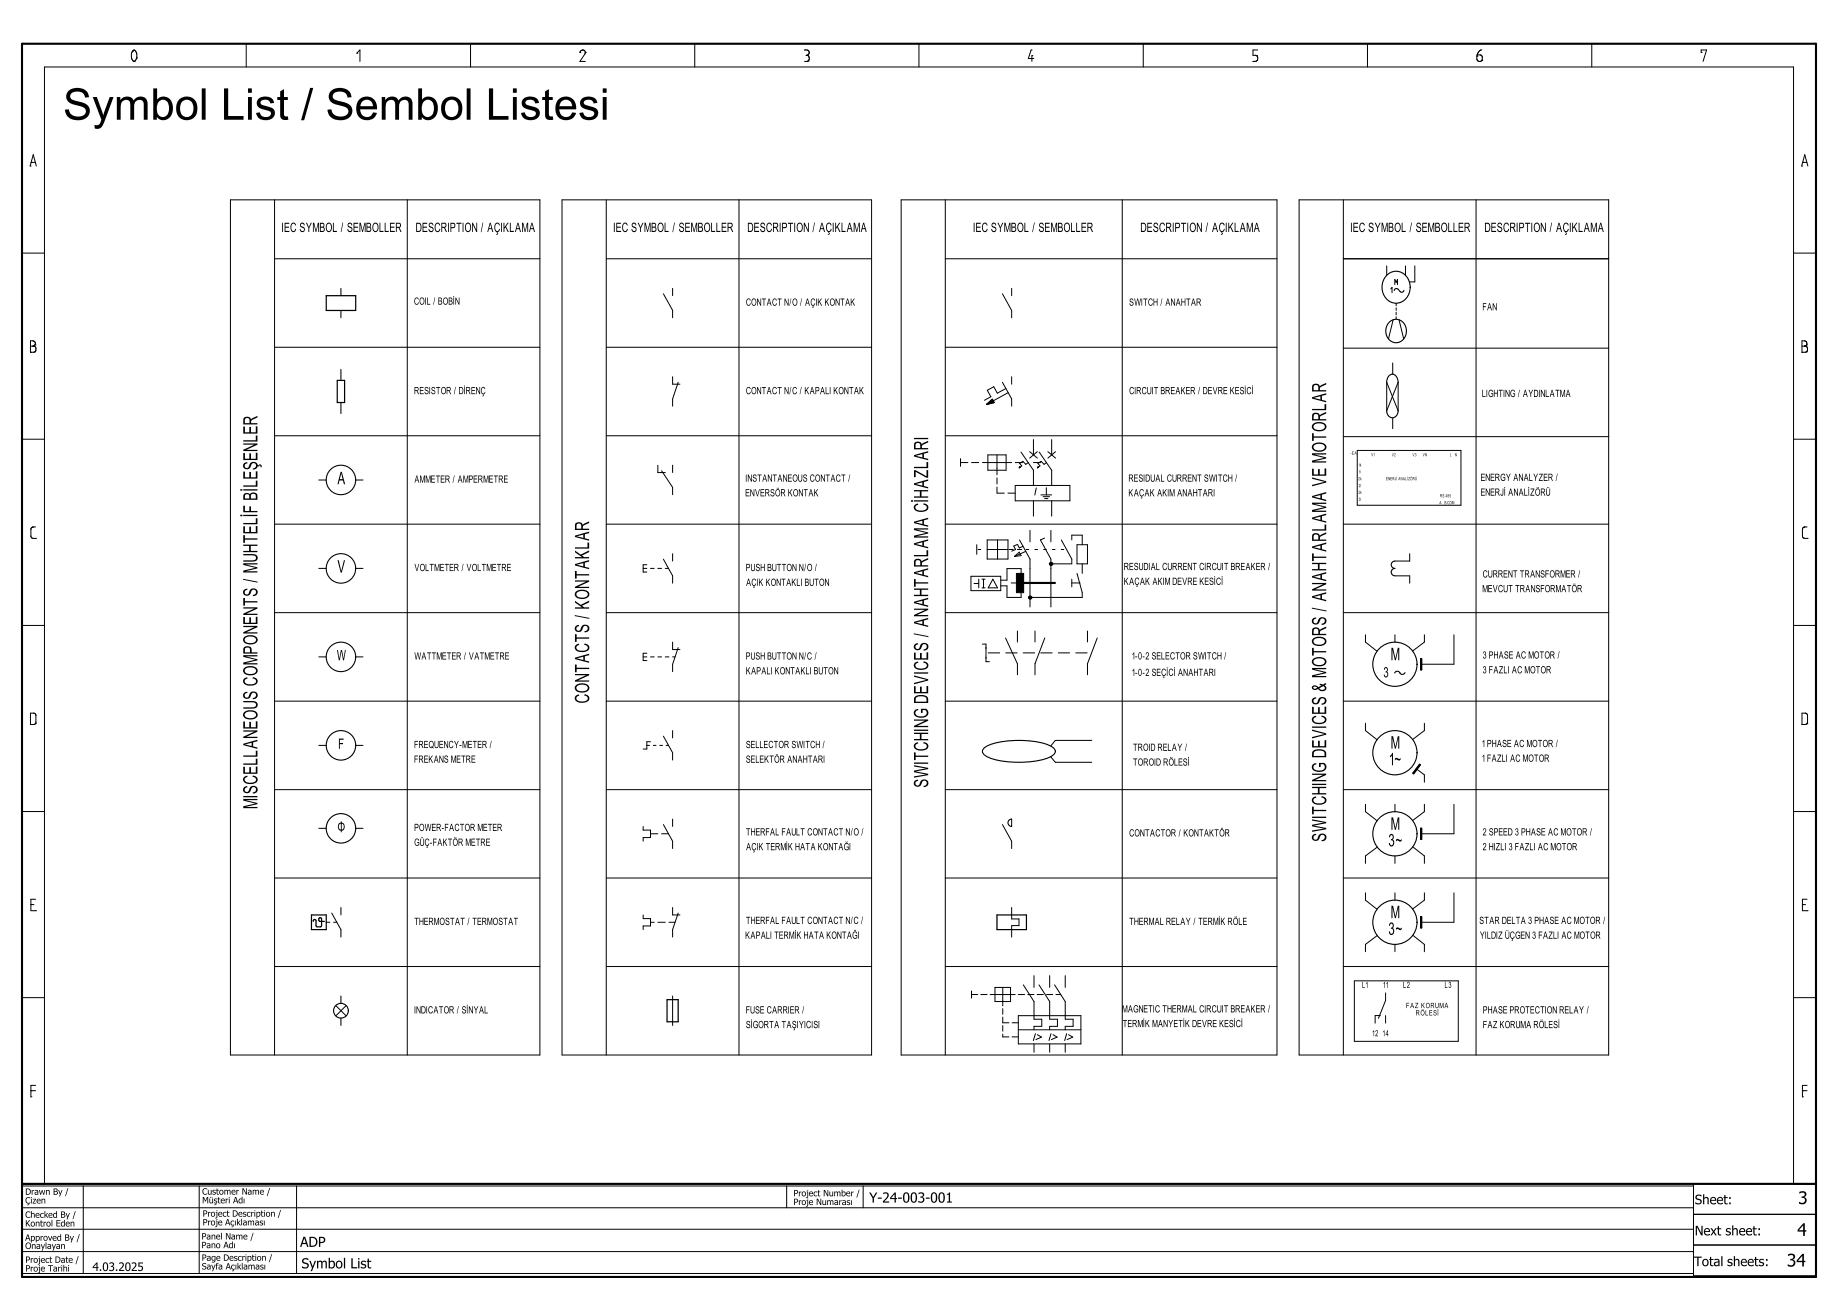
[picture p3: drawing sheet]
<svg xmlns="http://www.w3.org/2000/svg" width="420mm" height="297mm" viewBox="0 0 420 297" stroke-linecap="round" stroke-linejoin="round" font-family="sans-serif">
<g fill="none" stroke="#000" stroke-width=".23">
<path d="M30.3 11.7h.1M30.3 11.7l-.3 .7v.8l.3 .5 .4 .3M30.3 11.7a.49 .49 0 0 1 .6-.2 .49 .49 0 0 1 .3 .5v1.2M30.7 14h.1M31.2 13.2h.1M31.2 13.2l-.5 .8M56.3 10v5.3M81.5 12.2h.1M81.5 12.2l.7-.8v2.6M107.5 10v5.3M132.5 12h.1M132.5 12a.63 .63 0 0 1 .6-.6 .63 .63 0 0 1 .7 .6"/>
<path d="M133.8 12h.1M133.8 12l-1.3 2h1.3M158.7 10v5.3M183.8 11.4h.1M183.8 11.4h.6a.61 .61 0 0 1 .5 .6 .61 .61 0 0 1-.4 .6M184.2 12.6h.3M184.5 12.6h.1M184.5 12.6a.75 .75 0 0 1 .1 1.3M184.5 12.6h-.1M184.6 13.9h.1M184.6 13.9l-.8 .1M210 10v5.3"/>
<path d="M235.6 11.4h.1M235.6 11.4l-.6 2h1.2M235.8 12.7h.1M235.8 12.7v1.3M261.2 10v5.3M286.3 14h.1M287.1 12.7h.1M287.1 12.7a.74 .74 0 0 1 .3 .8 .74 .74 0 0 1-.6 .5h-.5M287.4 11.4h-1.1v1.2l.8 .1M312.5 10v5.3M337.5 12.8h.1M338.2 11.5h.1"/>
<path d="M338.4 11.4h.1M338.4 11.4l-.8 1-.1 1.1a.63 .63 0 0 0 .6 .5 .63 .63 0 0 0 .6-.4l-.2-.9-1-.2M338.6 13.8h.1M363.7 10v5.3M388.7 12h.1M388.7 12v-.6h1.3l-.8 2.6M6.9 37.9h.1M6.9 37.9l.7-2.6 .7 2.6M7.1 37.1h.1M7.1 37.1h1M411.7 37.9h.1M411.7 37.9l.7-2.6 .7 2.6"/>
<path d="M411.9 37.1h.1M411.9 37.1h1M5 57.8h5.2M52.7 45.7h70.7v195.3h-70.7zM62.7 45.7v195.3M62.7 59.1h60.7M93.1 45.7v195.3M128.4 45.7h70.8v195.3h-70.8zM138.5 59.1h60.7M138.5 45.7v195.3M168.9 45.7v195.3M205.9 45.7h85.9v195.3h-85.9z"/>
<path d="M216 59.1h75.8M216 45.7v195.3M256.4 45.7v195.3M296.8 45.7h70.8v195.3h-70.8zM307 59.1h60.6M307 45.7v195.3M337.3 45.7v195.3M409.8 57.8h5.2M7 79.1h.8l.3 .2 .1 .7-.2 .4M7.5 79.1h.1M7.5 79.1a.61 .61 0 0 0 .6-.6 .61 .61 0 0 0-.6-.6h-.5v2.6M8 78.8h.1"/>
<path d="M62.7 79.3h60.7M77.9 65.9v1.7M77.9 70.9v1.7M138.5 79.3h60.7M151.6 67.1l2.1 3.8v1.7M153.7 65.9v1.7M216 79.3h75.8M229.1 67.1l2.1 3.8v1.7M231.2 65.9v1.7M307 79.5h60.6M316.9 60.7v2.2M317.8 66l.3-.3v1.2"/>
<path d="M318.3 73.1l-1 4.3M318.7 65v-1.2l.3 .7 .3-.7v1.2M319 69.3v.6M319 70.3v.6M319 71.3v.6M319 72.4v.5M319.5 66.1l.4 .5M319.7 73.1l1.1 4.3M321.2 60.7v2.2M323.3 60.7v3.7h-1.3M411.8 79.1h.8a.75 .75 0 0 1 .2 1.3M412.3 79.1h.1"/>
<path d="M412.8 78.8h.1M412.8 78.8a.61 .61 0 0 0-.5-.9h-.5v2.6M412.8 78.8l-.5 .3M7 80.5h.1M8 80.4h.1M8 80.4l-1 .1M62.7 99.6h60.7M77.9 84.4v2.5M77.9 92v2.5M138.5 99.6h60.7M153.7 86.1v1.7h1.7M155 87.3l-1.3 3.8v1.7"/>
<path d="M216 99.6h75.8M229.1 87.3l2.1 3.8v1.7M229.8 88.8l-1.9 1-.8-1.4-1.5 .8 .8 1.4-1.5 .9M230.4 89.7l-3.5 1.9M231.2 86.1v1.7M307 99.8h60.6M316.9 87.3v6.6l2.6-6.6v6.6zM318.2 82.9v2.6M318.2 95.5v2.4M411.8 80.5h.1M412.8 80.4h.1M412.8 80.4l-1 .1"/>
<path d="M5 100.3h5.2M62.7 119.7h60.7M72.8 109.7h1.7M81.3 109.7h1.7M138.5 119.7h60.7M150.3 106.3v1.7h1.7M151.2 107.6l2.5 3.7v1.7M153.7 106.3v1.7M216 119.7h75.8M219.5 105.7h1.7M219.5 104.8v1.7M222 105.7h1.6"/>
<path d="M224.5 105.7h6.7M225.7 103.9h4.2v3.5h-4.2zM227.8 103.9v4.6M227.8 109.2v1.4M227.8 111.3v1.4h1.7M230.3 112.7h1.7M232 110.9h12.5v3.5h-12.5zM232 105.7h1.7M233.1 106.6l-.2 .3M233.1 106.8l-.2 .1M233.3 103.3l2.8 4.1v3.5M235 105.7l-.6 .4-.7-.7-.7 .5 .5 .5-.6 .5"/>
<path d="M235.3 103.2l1.7 1.5M236.1 100.4v3.5M236.1 114.4v3.5M236.1 105.7h1.7M237 103.2l-1.7 1.5M237.2 106.6l-.1 .3M237.3 106.8l-.2 .1M237.5 103.3l2.8 4.1v3.5M237.8 113.1h2.5M238.4 113.5h1.4M238.7 113.9h.7M239.1 111.4v1.7"/>
<path d="M239.1 105.7l-.5 .4-.7-.7-.7 .5 .4 .5-.5 .5M239.4 103.2l1.8 1.5M240.3 100.4v3.5M240.3 114.4v3.5M241.2 103.2l-1.8 1.5M307 119.7h60.6M310.1 102.9h23.7v12.5h-23.7zM409.8 100.3h5.2M7.4 120.4h.1M7.4 120.4l-.3 .5v1.7l.3 .4h.7M8.1 123h.1M8.1 120.4h-.7"/>
<path d="M62.7 140h60.7M72.8 129.9h1.7M81.3 129.9h1.7M138.5 140h60.7M147 129.9h.8M147.8 129h-.8v1.7h.8M148.6 129.9h.9M150.3 129.9h.9M151.6 127.8l2.1 3.8v1.6M152 129.9h.8M153.7 126.5v1.7M216 140h75.8"/>
<path d="M221.9 131.7h6.8v3.2h-6.8zM222.6 133.3h1M223.2 124.4v2.2M223.4 125.5h.8M223.6 132.3v2M224.4 134.3h.7M224.4 132.3h.7M224.7 132.3v2M225.6 123.4h4.7v4.3h-4.7zM225.6 125.5h4.7M226.9 132.3l1 2h-2.1zM227.9 123.4v4.3"/>
<path d="M228.7 133.8h1.4v2.7h3.2v-1.1M230.6 125.5h.9M231.1 133.2h1.2M231.8 127.1l1.1-.9 .4 .7zM232.3 131h1.6v4.4h-1.6zM232.5 125.5h1M233 123.4l2.4 4.3v11M233.3 131v-1.1h-3.2v2.7h-1.4M233.8 124.8l-.9 .4-.4-.8-.9 .4 .5 .7-.9 .4M234.4 126l-2.6 1.1M234.4 125.5h.8M235.4 121.2v2.6"/>
<path d="M236.4 125.5h.8M238.4 125.5h.8M238.7 122.9l-1 .5 2.4 4.3v11M240.1 121.2v2.6M240.4 125.5h.7M242.4 125.5h.8M242.5 123.4l2.4 4.3v1.1h-4.8M244.9 123.4v-1.1h2.4v2.1M244.9 132.3v1.8M244.9 133.2h1.9M246.1 124.4h2.4v4.4h-2.4zM246.1 131l1.2 4.4v1.1h-11.9"/>
<path d="M247.3 128.8v2.2M307 140h60.6M318.7 131.6h3.4v1.6M322.1 126.5v1.7h-3.4M412.2 120.4h.1M412.2 120.4l-.3 .4v1.6a.51 .51 0 0 0 .5 .6h.5M412.9 123h.1M412.9 120.4h-.7M5 142.9h5.2M72.8 150.1h1.7M81.3 150.1h1.7M147 150.1h.8"/>
<path d="M147.8 149.2h-.8v1.7h.8M148.6 150.1h.9M150.3 150.1h.9M152 150.1h.9M153.7 150.1h.6M153.7 146.7v1.7h1.7M155 148l-1.3 3.8v1.7M224.5 147.2h.8v4h.8M225.7 149.2h2.8M229.7 149.2h2.8M229.8 145.8l2.7 5.9v2.5M232.5 144.2v2.5"/>
<path d="M233.7 149.2h2.8M236.5 144.2v2.5M237.7 149.2h2.8M238.7 145.8l-2.2 5.9v2.5M241.7 149.2h2.8M245.7 149.2h2.8M248.5 144.2v2.5M250.7 145.8l-2.2 5.9v2.5M312 145v1.7l2.7 2.1M318.7 145v1.7M324.7 150.5v2.5M325.5 145v1.7l-2.7 2"/>
<path d="M332.2 145v6.8h-7.6M409.8 142.9h5.2M7 165.5h.1M8.1 165.3h.1M8.1 165.3l.1-.2-.1-1.9-.3-.3h-.8v2.6M8.1 165.3l-.3 .2h-.8M62.7 160.2h60.7M72.8 170.3h1.7M81.3 170.3h1.7M138.5 160.2h60.7M147.8 170.3h.6M148.6 169.5h-.8v1.6h-.8"/>
<path d="M149.3 170.3h.6M150.7 170.3h.7M151.6 168.2l2.1 3.8v1.6M152.2 170.3h.6M153.7 166.9v1.7M216 160.2h75.8M240.1 172.9l1 1.3h8.4M249.5 169.2h-8.4l-1 1.2M307 160.2h60.6M312 165.2v1.7l2.7 2.1M323.6 175.6l1.9 1.4v1.7M325.5 165.2v1.7l-2.7 2"/>
<path d="M411.8 165.5h.1M412.9 165.3h.1M412.9 165.3l.1-.3-.1-1.8-.3-.3h-.8v2.6M412.9 165.3l-.3 .2h-.8M5 185.4h5.2M62.7 180.4h60.7M72.8 189.2h1.7M81.3 189.2h1.7M138.5 180.4h60.7M147 188.8v.9h1.6v1.7h-1.6v.8M148.6 190.5h1.7M151.2 190.5h1.6"/>
<path d="M151.6 188.4l2.1 3.8v1.7M153.7 187.1v1.7M216 180.4h75.8M229.1 188.4l2.1 3.8v1.7M231.2 187.1v1.7M307 180.4h60.6M312 183.8v1.6l2.7 2.1M314.7 193.5l-2.7 2v1.7M318.7 183.8v1.6M318.7 195.5v1.7M322.8 193.5l2.7 2v1.7M324.7 189.2v2.6"/>
<path d="M325.5 183.8v1.6l-2.7 2.1M332.2 183.8v6.7h-7.6M409.8 185.4h5.2M7.1 206.7h.1M7.1 206.7h.7M8.1 208.1h.1M8.1 205.4h-1v2.7h1M62.7 200.6h60.7M74.5 210.7h.9M75.8 208.6l2.1 3.8v1.7M76.2 210.7h.8M77.9 207.3v1.7"/>
<path d="M138.5 200.6h60.7M147 209v.9h1.6v1.6h-1.6v.9M148.6 210.7h.9M150.3 210.7h1.7M152.9 210.7h1.4M153.7 207.3v1.7h1.7M155 208.6l-1.3 3.8v1.7M216 200.6h75.8M231.2 207.3v2.6h1.6v1.6h-1.6v2.6M307 200.6h60.6M312 204v1.7l2.7 2M314.7 213.7l-2.7 2.1v1.6"/>
<path d="M318.7 204v1.7M318.7 215.8v1.6M322.8 213.7l2.7 2.1v1.6M324.7 209.4v2.6M325.5 204v1.7l-2.7 2M332.2 204v6.7h-7.6M411.9 206.7h.1M411.9 206.7h.7M412.9 208.1h.1M412.9 205.4h-1v2.7h1M5 227.9h5.2M62.7 220.8h60.7"/>
<path d="M76.7 229.7l2.4 2.4M77.9 227.5v1.7M77.9 232.6v1.7M79.1 229.7l-2.4 2.4M138.5 220.8h60.7M153.7 227.5v6.8M216 220.8h75.8M222 227.2h1.4M222 226.4v1.6M224.1 227.2h1.5M226.3 227.2h5.7M227.4 225.6h3.5v3.2h-3.5z"/>
<path d="M229.1 225.6v4.2M229.1 230.4v1.3M229.1 232.4v1.3h1.5M229.1 234.3v1.3M229.1 236.3v.6h1.5M231.3 236.9h1.4M231.3 233.7h1.4M232.7 232h14.3v6.5h-14.3zM232.7 235.3h14.3M232.7 227.2h1.4M233.8 225l2.5 3.8v4.1h1.7v1.6h-1.7v.8M234.8 227.2h1.5"/>
<path d="M236.3 222.9v2.7M236.3 238.5v1.9M236.6 236.2l-.5 1.5M237 227.2h1.4M237 236.4l1 .5-1.3 .6M237.4 225l2.5 3.8v4.1h1.7v1.6h-1.7v.8M239.1 227.2h1.5M239.9 222.9v2.7M239.9 238.5v1.9M240.2 236.2l-.5 1.5M240.6 236.4l1 .5-1.3 .6M241 225l2.4 3.8v4.1h1.8v1.6h-1.8v.8"/>
<path d="M241.3 227.2h1.1M243.4 222.9v2.7M243.4 238.5v1.9M243.7 236.2l-.4 1.5M244.2 236.4l.9 .5-1.3 .6M307 220.8h60.6M309.5 224.1h23.7v13.8h-23.7zM315.4 232h-1.2v1.7M316.6 226.8v1.8l-1.6 4.1M316.6 232v1.7M409.8 227.9h5.2M7.1 250.6h.1"/>
<path d="M7.1 249.2h.1M7.1 249.2h1M8.1 248h-1v2.6M411.9 250.6h.1M411.9 249.2h.1M411.9 249.2h1M412.9 248h-1v2.6M5 270.5h5.2v-255.2h399.6v255.2h5.2M5 271h382M5 275.9h382M19 271v19.9M45.5 271v19.9"/>
<path d="M67.8 271v19.9M179.8 271v4.9M197.2 271v4.9M387 270.4v21.1h28M387 277.4h28M5 280.8h382M5 285.9h382M5 290.9h382M387 284.4h28"/>
</g>
<path d="M5 10h410v281.7h-410zM233.9 133.2h7.2M5 270.5h410" fill="none" stroke="#000" stroke-width=".48"/>
<path d="M74.5 67.6h6.8v3.3h-6.8zM77.1 86.9h1.6v5.1h-1.6zM225.5 92.4l1.2-1.2 .5 .8zM324.6 150.5h.2v2.5h-.2zM324.4 174.6l.1 .1-1.5 2.1-.1-.2zM324.6 189.2h.2v2.6h-.2zM71.2 209h3.3v3.4h-3.3zM71.6 210.5l.2-.4 .4 .2v1.2l.2 .2h.9l.2-.2v-1.6l-.4-.2-.3 .2v.4l.3 .2h1M227.8 209h6.7v3.4h-6.7zM324.6 209.4h.2v2.6h-.2zM152.4 228.4h2.6v5h-2.6z" fill="none" stroke="#000" stroke-width=".28"/>
<g fill="none" stroke="#000" stroke-width=".25">
<path d="M316.7 63a3.2 3.2 0 0 1 3.7-.7 3.2 3.2 0 0 1 1.8 3.3 3.2 3.2 0 0 1-2.1 3.4 3.2 3.2 0 0 1-3.8-1.3 4 4 0 0 1 .4-4.7zM317.5 73.5a2.41 2.41 0 0 1 3 0 2.41 2.41 0 0 1 .8 2.7 2.35 2.35 0 0 1-2.6 2.1 2.35 2.35 0 0 1-2-2.7 2.82 2.82 0 0 1 .8-2.1zM319.5 66.1a.51 .51 0 0 0-.6-.2 .51 .51 0 0 0-.3 .5M320.8 66.3a.52 .52 0 0 1-.4 .4 .52 .52 0 0 1-.5-.1M225.5 92.4l1.2-1.2 .4 .8zM316.9 87.3a1.46 1.46 0 0 1 1.7-1.7 1.94 1.94 0 0 1 .9 1.7M316.9 93.9a1.32 1.32 0 0 0 1.3 1.5 1.32 1.32 0 0 0 1.3-1.5M235.3 136.4h.2v.2h-.2zM235.3 136.5l.2 .1zM240.1 128.8l.1 .1zM318.7 128.2a.84 .84 0 0 0-.8 .8 .84 .84 0 0 0 .8 .9 .84 .84 0 0 0-.8 .8 .84 .84 0 0 0 .8 .8M318.7 153.8l.4-.4a.62 .62 0 0 1 .8 .4"/>
<path d="M319.9 153.7a.63 .63 0 0 0 .6 .4 .63 .63 0 0 0 .5-.4M324.6 150.5h.2v2.5h-.2zM224.9 170.9a14.1 14.1 0 0 1 7.9-1.7 14.1 14.1 0 0 1 7.9 1.7 .95 .95 0 0 1 0 1.5 14 14 0 0 1-7.9 1.8 14.1 14.1 0 0 1-7.9-1.8 .95 .95 0 0 1 0-1.5zM324.4 174.6l.1 .1-1.5 2.1-.1-.1zM231.2 187.1a.84 .84 0 0 0-.9 .9 .84 .84 0 0 0 .9 .8M324.6 189.2h.2v2.6h-.2zM324.6 209.4h.2v2.6h-.2z"/>
<circle cx="77.9" cy="109.7" r="3.4"/>
<circle cx="77.9" cy="129.9" r="3.4"/>
<circle cx="235.4" cy="136.5" r=".28"/>
<circle cx="235.4" cy="136.5" r=".37"/>
<circle cx="240.2" cy="128.8" r=".18"/>
<circle cx="240.2" cy="128.8" r=".28"/>
<circle cx="240.2" cy="128.8" r=".37"/>
<circle cx="77.9" cy="150.1" r="3.4"/>
<circle cx="318.7" cy="151.8" r="5.1"/>
<circle cx="77.9" cy="170.3" r="3.4"/>
<circle cx="318.7" cy="172" r="5.1"/>
<circle cx="77.9" cy="189.2" r="3.4"/>
<circle cx="318.7" cy="190.5" r="5.1"/>
<circle cx="318.7" cy="210.7" r="5.1"/>
<circle cx="77.9" cy="230.9" r="1.68"/>
</g>
<path d="M225.5 92.4h.1" fill="none" stroke="#000" stroke-width=".29"/>
<g fill="#000">
<path d="M225.5 92.4l1.2-1.2 .4 .8z"/>
<path d="M232.3 131h1.6v4.4h-1.6z" fill-rule="evenodd"/>
<path d="M324.4 174.6l.1 .1-1.5 2.1-.1-.1z" fill-rule="evenodd"/>
</g>
<text font-size="10" x="14.4" y="27.4">Symbol List / Sembol Listesi</text>
<g font-size="4.5">
<text x="134.6" y="160.7" transform="rotate(-90 134.6 160.7)">CONTACTS / KONTAKLAR</text>
<text x="212.1" y="180" transform="rotate(-90 212.1 180)">SWITCHING DEVICES / ANAHTARLAMA CİHAZLARI</text>
<text x="58.8" y="184.9" transform="rotate(-90 58.8 184.9)">MISCELLANEOUS COMPONENTS / MUHTELİF BİLEŞENLER</text>
<text x="303" y="192.3" transform="rotate(-90 303 192.3)">SWITCHING DEVICES &amp; MOTORS / ANAHTARLAMA VE MOTORLAR</text>
</g>
<g font-size="4">
<text x="77.1" y="110.6">A</text>
<text x="77.1" y="130.8">V</text>
<text x="317.8" y="150.8">M</text>
<text x="317.8" y="171">M</text>
<text x="317.3" y="174.8">1~</text>
<text x="317.8" y="189.6">M</text>
<text x="317.2" y="193.4">3~</text>
<text x="317.8" y="209.8">M</text>
<text x="317.2" y="213.6">3~</text>
<text x="410.9" y="275.1">3</text>
<text x="410.7" y="282.4">4</text>
<text x="408.3" y="289.4">34</text>
</g>
<g font-size="3.3">
<text x="77" y="150.9">W</text>
<text x="316.1" y="154.8">3</text>
<text x="77.3" y="171.1">F</text>
<text x="77.1" y="190.1">Φ</text>
</g>
<g font-size="3.2">
<text x="198.6" y="274.7">Y-24-003-001</text>
<text x="68.6" y="284.9">ADP</text>
<text x="68.9" y="289.8">Symbol List</text>
</g>
<g font-size="3">
<text x="387.3" y="275.1">Sheet:</text>
<text x="387.3" y="282.2">Next sheet:</text>
<text x="387.1" y="289.3">Total sheets:</text>
</g>
<g font-size="2.9">
<text x="64.3" y="53">IEC SYMBOL / SEMBOLLER</text>
<text x="94.9" y="53">DESCRIPTION / AÇIKLAMA</text>
<text x="140.1" y="53">IEC SYMBOL / SEMBOLLER</text>
<text x="170.7" y="53">DESCRIPTION / AÇIKLAMA</text>
<text x="222.3" y="53">IEC SYMBOL / SEMBOLLER</text>
<text x="260.6" y="53">DESCRIPTION / AÇIKLAMA</text>
<text x="308.5" y="53">IEC SYMBOL / SEMBOLLER</text>
<text x="339.2" y="53">DESCRIPTION / AÇIKLAMA</text>
</g>
<text font-size="2.7" x="21.1" y="290.4">4.03.2025</text>
<text font-size="2.5" x="236.2" y="113.2">I</text>
<g font-size="2.3">
<text x="94.6" y="69.6">COIL / BOBİN</text>
<text x="170.4" y="69.8">CONTACT N/O / AÇIK KONTAK</text>
<text x="258" y="69.8">SWITCH / ANAHTAR</text>
<text x="338.7" y="70.9">FAN</text>
<text x="94.6" y="90.1">RESISTOR / DİRENÇ</text>
<text x="170.4" y="90.1">CONTACT N/C / KAPALI KONTAK</text>
<text x="258" y="90.1">CIRCUIT BREAKER / DEVRE KESİCİ</text>
<text x="338.6" y="90.7">LIGHTING / AYDINLATMA</text>
<text x="94.7" y="110.3">AMMETER / AMPERMETRE</text>
<text x="170.3" y="113.4">ENVERSÖR KONTAK</text>
<text x="170.3" y="110">INSTANTANEOUS CONTACT /</text>
<text x="257.8" y="110">RESIDUAL CURRENT SWITCH /</text>
<text x="257.8" y="113.4">KAÇAK AKIM ANAHTARI</text>
<text x="338.3" y="109.9">ENERGY ANALYZER /</text>
<text x="338.3" y="113.2">ENERJİ ANALİZÖRÜ</text>
<text x="94.7" y="130.5">VOLTMETER / VOLTMETRE</text>
<text x="170.4" y="130.5">PUSH BUTTON N/O /</text>
<text x="256.8" y="130.2">RESUDIAL CURRENT CIRCUIT BREAKER /</text>
<text x="338.8" y="131.9">CURRENT TRANSFORMER /</text>
<text x="170.5" y="133.8">AÇIK KONTAKLI BUTON</text>
<text x="256.8" y="133.6">KAÇAK AKIMDEVRE KESİCİ</text>
<text x="338.7" y="135.3">MEVCUT TRANSFORMATÖR</text>
<text x="94.7" y="150.7">WATTMETER / VATMETRE</text>
<text x="170.4" y="150.7">PUSH BUTTON N/C /</text>
<text x="170.4" y="154.1">KAPALI KONTAKLI BUTON</text>
<text x="258.6" y="150.7">1-0-2 SELECTOR SWITCH /</text>
<text x="258.6" y="154.4">1-0-2 SEÇİCİ ANAHTARI</text>
<text x="338.8" y="150.5">3 PHASE AC MOTOR /</text>
<text x="338.8" y="153.8">3 FAZLI AC MOTOR</text>
<text x="94.6" y="170.9">FREQUENCY-METER /</text>
<text x="170.4" y="170.9">SELLECTOR SWITCH /</text>
<text x="258.9" y="171.5">TROID RELAY /</text>
<text x="338.6" y="170.7">1PHASE AC MOTOR /</text>
<text x="94.6" y="174.3">FREKANS METRE</text>
<text x="170.4" y="174.3">SELEKTÖR ANAHTARI</text>
<text x="258.9" y="174.9">TOROID RÖLESİ</text>
<text x="338.6" y="174">1FAZLI AC MOTOR</text>
<text x="94.6" y="189.9">POWER-FACTOR METER</text>
<text x="170.5" y="190.9">THERFAL FAULT CONTACT N/O /</text>
<text x="258" y="191.1">CONTACTOR / KONTAKTÖR</text>
<text x="338.8" y="190.9">2 SPEED 3 PHASE AC MOTOR /</text>
<text x="94.6" y="193.2">GÜÇ-FAKTÖR METRE</text>
<text x="170.5" y="194.2">AÇIK TERMİK HATA KONTAĞI</text>
<text x="338.8" y="194.2">2 HIZLI 3 FAZLI AC MOTOR</text>
<text x="94.7" y="211.3">THERMOSTAT / TERMOSTAT</text>
<text x="170.3" y="214.5">KAPALI TERMİK HATA KONTAĞI</text>
<text x="170.5" y="211.1">THERFAL FAULT CONTACT N/C /</text>
<text x="258" y="211.3">THERMAL RELAY / TERMİK RÖLE</text>
<text x="338" y="211.1">STAR DELTA 3 PHASE AC MOTOR /</text>
<text x="338.2" y="214.5">YILDIZ ÜÇGEN 3 FAZLI AC MOTOR</text>
<text x="94.6" y="231.5">INDICATOR / SİNYAL</text>
<text x="170.4" y="231.5">FUSE CARRIER /</text>
<text x="256.4" y="231.3">MAGNETIC THERMAL CIRCUIT BREAKER /</text>
<text x="338.8" y="231.5">PHASE PROTECTION RELAY /</text>
<text x="170.4" y="234.9">SİGORTA TAŞIYICISI</text>
<text x="256.6" y="234.7">TERMİK MANYETİK DEVRE KESİCİ</text>
<text x="338.8" y="234.9">FAZ KORUMA RÖLESİ</text>
</g>
<g font-size="2">
<text x="5.8" y="273">Drawn By /</text>
<text x="5.8" y="275">Çizen</text>
<text x="46.2" y="272.9">Customer Name /</text>
<text x="46.2" y="274.9">Müşteri Adı</text>
<text x="181.3" y="273.3">Project Number /</text>
<text x="181.3" y="275.3">Proje Numarası</text>
<text x="5.8" y="278.2">Checked By /</text>
<text x="5.8" y="280.2">Kontrol Eden</text>
<text x="46.3" y="278">Project Description /</text>
<text x="46.3" y="280">Proje Açıklaması</text>
<text x="5.8" y="283.5">Approved By /</text>
<text x="5.8" y="285.3">Onaylayan</text>
<text x="46.1" y="283.2">Panel Name /</text>
<text x="46.1" y="285.2">Pano Adı</text>
<text x="5.8" y="288.5">Project Date /</text>
<text x="5.8" y="290.5">Proje Tarihi</text>
<text x="46.1" y="288">Page Description /</text>
<text x="46.1" y="290">Sayfa Açıklaması</text>
</g>
<g font-size="1.9">
<text x="311.2" y="225.7">L1</text>
<text x="316" y="225.7">11</text>
<text x="320.6" y="225.7">L2</text>
<text x="330.1" y="225.7">L3</text>
<text x="313.5" y="236.7">12</text>
<text x="315.9" y="236.7">14</text>
</g>
<g font-size="1.7">
<text x="321.3" y="230.3">FAZ KORUMA</text>
<text x="323.5" y="232">RÖLESİ</text>
</g>
<g font-size="1">
<text x="308.6" y="103.9">-EA</text>
<text x="310.4" y="106.6">1k</text>
<text x="313.3" y="104.3">V1</text>
<text x="318" y="104.3">V2</text>
<text x="322.8" y="104.3">V3</text>
<text x="325.1" y="104.3">VN</text>
<text x="331.3" y="104.3">L</text>
<text x="332.4" y="104.3">N</text>
<text x="310.4" y="109.7">2k</text>
<text x="310.4" y="112.8">3k</text>
<text x="310.5" y="111.3">2l</text>
<text x="310.5" y="108.2">1l</text>
<text x="316.7" y="109.7">ENERJİ ANALİZÖRÜ</text>
<text x="329" y="113.6">RS 485</text>
<text x="310.5" y="114.4">3l</text>
<text x="328.9" y="115.2">A</text>
<text x="330.1" y="115.2">B COM</text>
</g>
</svg>
